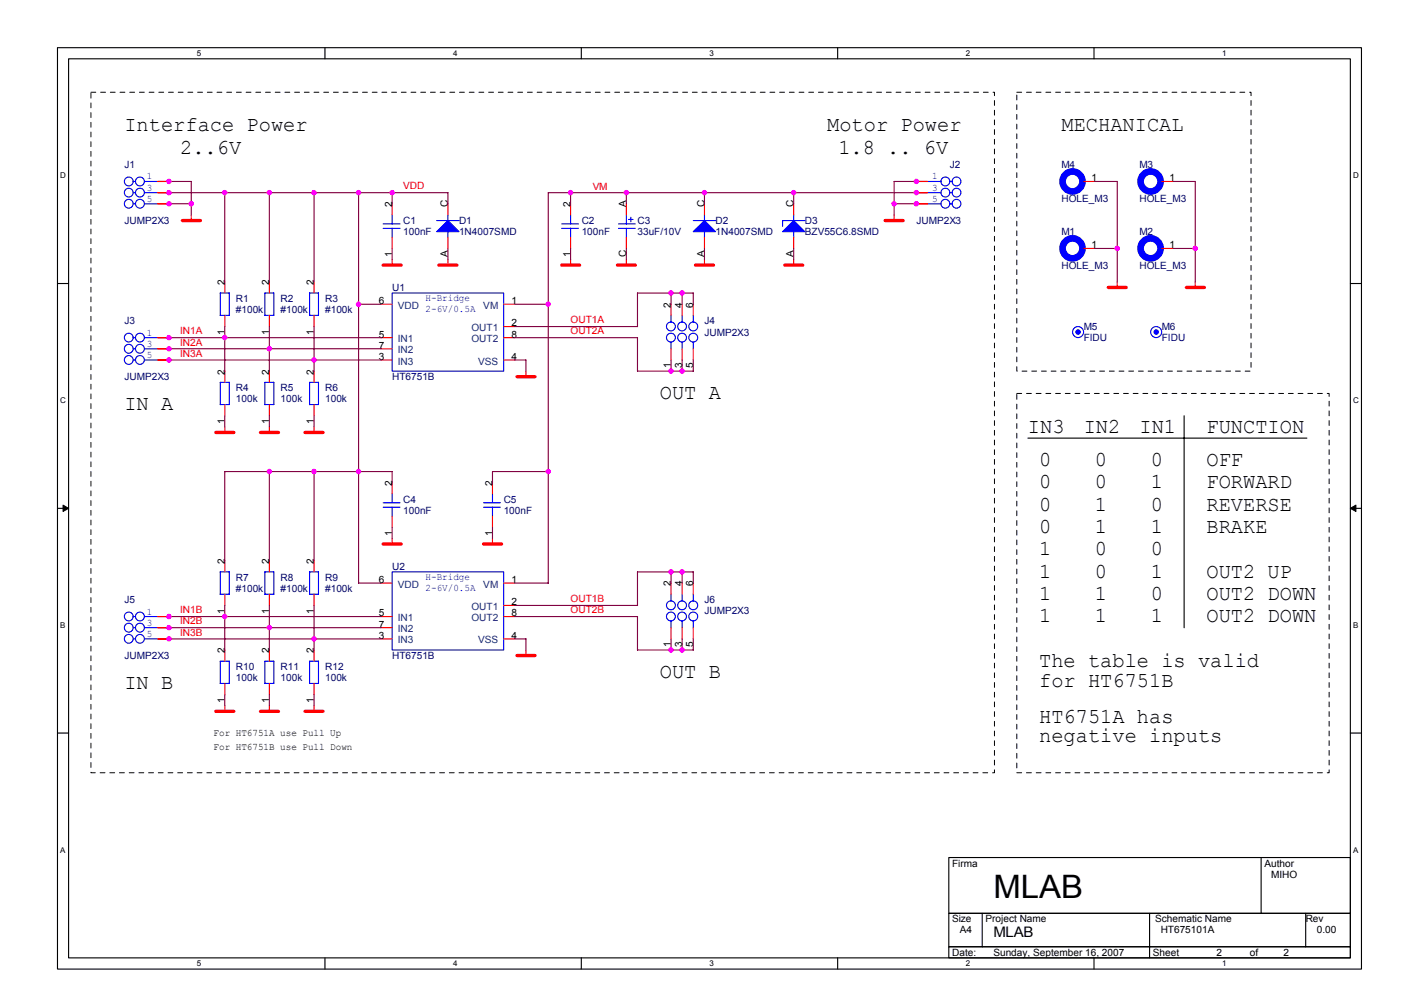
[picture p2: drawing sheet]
<svg xmlns="http://www.w3.org/2000/svg" width="297mm" height="210mm" viewBox="0 0 297 210" stroke-linecap="round" stroke-linejoin="round" font-family="sans-serif">
<path d="M12 10h273.2v193h-273.2zM14.4 12.3h268.5v188.4h-268.5z" fill="none" stroke="#000" stroke-width=".23"/>
<g fill="#fff">
<path d="M41.2 10.2h.9v1.9h-.9z"/>
<path d="M41.2 200.9h.9v1.9h-.9z"/>
</g>
<path d="M68.1 10v2.3M68.1 200.7v2.3" fill="none" stroke="#000" stroke-width=".23"/>
<g fill="#fff">
<path d="M94.9 10.2h.9v1.9h-.9z"/>
<path d="M94.9 200.9h.9v1.9h-.9z"/>
</g>
<path d="M121.8 10v2.3M121.8 200.7v2.3" fill="none" stroke="#000" stroke-width=".23"/>
<g fill="#fff">
<path d="M148.6 10.2h.9v1.9h-.9z"/>
<path d="M148.6 200.9h.9v1.9h-.9z"/>
</g>
<path d="M175.5 10v2.3M175.5 200.7v2.3" fill="none" stroke="#000" stroke-width=".23"/>
<g fill="#fff">
<path d="M202.3 10.2h.9v1.9h-.9z"/>
<path d="M202.3 200.9h.9v1.9h-.9z"/>
</g>
<path d="M229.2 10v2.3M229.2 200.7v2.3" fill="none" stroke="#000" stroke-width=".23"/>
<g fill="#fff">
<path d="M256 10.2h.9v1.9h-.9z"/>
<path d="M256 200.9h.9v1.9h-.9z"/>
<path d="M12.6 35.9h1.2v1.8h-1.2z"/>
<path d="M283.5 35.9h1.2v1.8h-1.2z"/>
<path d="M12.6 82.9h1.2v1.9h-1.2z"/>
<path d="M283.5 82.9h1.2v1.9h-1.2z"/>
</g>
<path d="M12 59.4h2.4M282.9 59.4h2.3" fill="none" stroke="#000" stroke-width=".23"/>
<g fill="#fff">
<path d="M12.6 130h1.2v1.9h-1.2z"/>
<path d="M283.5 130h1.1v1.9h-1.1z"/>
</g>
<path d="M12 106.5h2.4M282.9 106.5h2.3" fill="none" stroke="#000" stroke-width=".23"/>
<path d="M13.2 105.8l1.2 .7-1.2 .6zM282.9 106.5l1.1-.7v1.3z" fill="#000" stroke="#000" stroke-width=".21"/>
<g fill="#fff">
<path d="M12.6 177.1h1.2v1.9h-1.2z"/>
<path d="M283.4 177.1h1.2v1.9h-1.2z"/>
</g>
<path d="M215.3 91.8h58.5M248 87.1v44.4M12 153.6h2.4M282.9 153.6h2.3M198.8 179.6h84.1v11.7h-84.1zM264.2 179.6v11.7M198.8 191.3h84.1v7h-84.1zM198.8 198.3h84.1v2.4h-84.1zM205.8 191.3v7.1M240.8 191.3v9.4M273.5 191.3v7.1" fill="none" stroke="#000" stroke-width=".23"/>
<path d="M19 19.3h189.3v142.6h-189.3v-142.6M213 19.3h49.1v58.4h-49.1v-58.4M213 82.4h65.4v79.5h-65.4v-79.5" fill="none" stroke="#000" stroke-width=".21" stroke-dasharray="1 1 1 1 1 1 1 1"/>
<g fill="none" stroke="#f00" stroke-width=".23">
<path d="M33.1 38h2.3M192 38h2.3M227 38h2.4M243.4 38h2.3M33.1 40.4h2.3M33.1 42.7h2.3M40.1 45v1.2M47.1 59.1v2.3M56.4 59.1v2.3M65.8 59.1v2.3M82.1 42.7v2.3M82.1 49.7v2.3"/>
<path d="M82.1 54.4v1.2M93.8 42.7v2.3M93.8 49.7v2.3M93.8 54.4v1.2M119.5 42.7v2.3M119.5 49.7v2.3M119.5 54.4v1.2M131.2 42.7v2.3M131.2 49.7v2.3M131.2 54.4v1.2M147.6 42.7v2.3M147.6 49.7v2.3"/>
<path d="M147.6 54.4v1.2M166.3 42.7v2.3M166.3 49.7v2.3M166.3 54.4v1.2M187.3 45v1.2M192 40.4h2.3M192 42.7h2.3M227 52h2.4M234 59.1v1.1M243.4 52h2.3M250.4 59.1v1.1M33.1 75.4h2.3"/>
<path d="M33.1 70.7h2.3M33.1 73.1h2.3M47.1 66.1v2.3M47.1 77.7v2.4M56.4 66.1v2.3M56.4 77.7v2.4M65.8 66.1v2.3M65.8 77.7v2.4M79.8 63.7h2.3M79.8 75.4h2.3M79.8 70.7h2.3M79.8 73.1h2.3"/>
<path d="M105.5 63.7h2.3M105.5 68.4h2.3M105.5 75.4h2.3M105.5 70.7h2.3M110.2 77.7v1.2M140.6 63.7v2.4M140.6 73.1v2.3M142.9 63.7v2.4M142.9 73.1v2.3M145.2 63.7v2.4M145.2 73.1v2.3M47.1 84.8v2.3"/>
<path d="M47.1 89.4v1.2M56.4 84.8v2.3M56.4 89.4v1.2M65.8 84.8v2.3M65.8 89.4v1.2M47.1 117.5v2.3M56.4 117.5v2.3M65.8 117.5v2.3M82.1 101.1v2.4M82.1 108.1v2.4M82.1 112.8v1.2M103.2 101.1v2.4"/>
<path d="M103.2 108.1v2.4M103.2 112.8v1.2M33.1 133.8h2.3M33.1 129.2h2.3M33.1 131.5h2.3M47.1 124.5v2.3M47.1 136.2v2.3M56.4 124.5v2.3M56.4 136.2v2.3M65.8 124.5v2.3M65.8 136.2v2.3M79.8 122.2h2.3"/>
<path d="M79.8 133.8h2.3M79.8 129.2h2.3M79.8 131.5h2.3M105.5 122.2h2.3M105.5 126.8h2.3M105.5 133.8h2.3M105.5 129.2h2.3M110.2 136.2v1.2M140.6 122.2v2.3M140.6 131.5v2.3M142.9 122.2v2.3M142.9 131.5v2.3"/>
<path d="M145.2 122.2v2.3M145.2 131.5v2.3M47.1 143.2v2.3M47.1 147.8v1.2M56.4 143.2v2.3M56.4 147.8v1.2M65.8 143.2v2.3M65.8 147.8v1.2"/>
</g>
<g fill="none" stroke="#f00" stroke-width=".7">
<path d="M38.2 46.2h3.8M80.3 55.5h3.7M91.9 55.5h3.8M117.7 55.5h3.7M129.3 55.5h3.8M145.7 55.5h3.8M164.4 55.5h3.7M185.4 46.2h3.8M108.3 78.9h3.8M232.2 60.2h3.7M248.5 60.2h3.8M45.2 90.6h3.8"/>
<path d="M54.6 90.6h3.7M63.9 90.6h3.8M80.3 114h3.7M101.3 114h3.8M108.3 137.3h3.8M45.2 149h3.8M54.6 149h3.7M63.9 149h3.8"/>
</g>
<g fill="none" stroke="#00f" stroke-width=".23">
<path d="M27.9 38h.5M30.2 38h2.9M194.3 38h2.8M199 38h.5M226.8 38h.2M243.1 38h.3M27.9 40.4h.5M27.9 42.7h.5M30.2 40.4h2.9M30.2 42.7h2.9M80.3 47.8h3.5M80.3 46.9h3.5"/>
<path d="M82.1 45v1.9M82.1 47.8v1.9M91.5 46.2h4.7M93.8 45v1.2M93.8 48.5v1.2M117.7 47.8h3.5M117.7 46.9h3.5M119.5 45v1.9M119.5 47.8v1.9M129.6 47.8h3.5M129.6 46.9h3.5M131.2 45v1.9"/>
<path d="M131.2 47.8v1.9M131.7 46h.9M132.1 45.5v1M145.2 46.2h4.7M147.6 45v1.2M147.6 48.5v1.2M166.3 45v1.2M166.3 48.5v1.2M168.6 46.2h-4.7v1.2M194.3 40.4h2.8M194.3 42.7h2.8M199 40.4h.5"/>
<path d="M199 42.7h.5M226.8 52h.2M243.1 52h.3M27.9 70.7h.5M27.9 73.1h.5M27.9 75.4h.5M30.2 70.7h2.9M30.2 73.1h2.9M30.2 75.4h2.9M46.1 66.1h1.9v-4.7h-1.9v4.7M55.5 61.4h1.9v4.7h-1.9M55.5 61.4v4.7"/>
<path d="M64.8 66.1h1.9v-4.7h-1.9l.1 4.7M82.1 61.4h23.4v16.3h-23.4zM140.6 66.1v1.4M140.6 71.7v1.4M142.9 66.1v1.4M142.9 71.7v1.4M145.2 66.1v1.4M145.2 71.7v1.4M46.1 84.8h1.9v-4.7h-1.9v4.7M55.5 80.1h1.9v4.7h-1.9M55.5 80.1v4.7M64.8 84.8h1.9v-4.7h-1.8v4.7"/>
<path d="M48 119.8v4.7h-1.9v-4.7h1.9M55.5 119.8h1.9M55.5 119.8v4.7M57.4 119.8v4.7h-1.9M66.7 119.8v4.7h-1.8v-4.7h1.8M80.3 106.3h3.5M80.3 105.3h3.5M82.1 103.4v1.9M82.1 106.2v1.9M82.1 119.8h23.4v16.4h-23.4zM101.3 106.3h3.5M101.3 105.3h3.5"/>
<path d="M103.2 103.4v1.9M103.2 106.2v1.9M27.9 129.2h.5M27.9 131.5h.5M27.9 133.8h.5M30.2 129.2h2.9M30.2 131.5h2.9M30.2 133.8h2.9M46.1 138.5h1.9v4.7h-1.9zM55.5 138.5h1.9v4.7h-1.9M55.5 138.5v4.7M64.9 138.5h1.8v4.7h-1.8z"/>
<path d="M140.6 124.5v1.4M140.6 130.1v1.4M142.9 124.5v1.4M142.9 130.1v1.4M145.2 124.5v1.4M145.2 130.1v1.4"/>
<circle cx="27" cy="38" r=".93"/>
<circle cx="29.3" cy="38" r=".93"/>
<circle cx="198" cy="38" r=".93"/>
<circle cx="200.4" cy="38" r=".93"/>
<circle cx="27" cy="40.4" r=".92"/>
<circle cx="27" cy="42.7" r=".92"/>
<circle cx="29.3" cy="42.7" r=".93"/>
<circle cx="29.3" cy="40.4" r=".93"/>
<circle cx="198" cy="40.4" r=".93"/>
<circle cx="198" cy="42.7" r=".93"/>
<circle cx="200.4" cy="40.4" r=".92"/>
<circle cx="200.4" cy="42.7" r=".92"/>
<circle cx="27" cy="73.1" r=".93"/>
<circle cx="27" cy="75.4" r=".92"/>
<circle cx="27" cy="70.7" r=".92"/>
<circle cx="29.3" cy="73.1" r=".93"/>
<circle cx="29.3" cy="75.4" r=".93"/>
<circle cx="29.3" cy="70.7" r=".93"/>
<circle cx="140.5" cy="68.4" r=".93"/>
<circle cx="140.5" cy="70.7" r=".93"/>
<circle cx="142.9" cy="68.4" r=".93"/>
<circle cx="142.9" cy="70.7" r=".92"/>
<circle cx="145.2" cy="68.4" r=".93"/>
<circle cx="145.2" cy="70.7" r=".93"/>
<circle cx="225.8" cy="69.6" r="1.15"/>
<circle cx="242.2" cy="69.6" r="1.15"/>
<circle cx="27" cy="131.5" r=".93"/>
<circle cx="27" cy="133.8" r=".92"/>
<circle cx="27" cy="129.1" r=".92"/>
<circle cx="29.3" cy="131.5" r=".93"/>
<circle cx="29.3" cy="133.8" r=".93"/>
<circle cx="29.3" cy="129.1" r=".93"/>
<circle cx="140.5" cy="126.8" r=".93"/>
<circle cx="140.5" cy="129.1" r=".93"/>
<circle cx="142.9" cy="126.8" r=".93"/>
<circle cx="142.9" cy="129.1" r=".92"/>
<circle cx="145.2" cy="126.8" r=".93"/>
<circle cx="145.2" cy="129.1" r=".93"/>
</g>
<g fill="#00f" stroke="#00f" stroke-width=".23">
<path d="M91.5 48.5l2.3-2.3 2.4 2.3z" fill-rule="evenodd"/>
<path d="M145.2 48.5l2.4-2.3 2.3 2.3z" fill-rule="evenodd"/>
<path d="M166.3 46.2l2.3 2.3h-4.7z" fill-rule="evenodd"/>
<circle cx="225.8" cy="69.6" r=".46"/>
<circle cx="242.2" cy="69.6" r=".46"/>
</g>
<g fill="none" stroke="#00f" stroke-width="1.4">
<circle cx="224.7" cy="38" r="2.09"/>
<circle cx="241" cy="38" r="2.1"/>
<circle cx="224.7" cy="52" r="2.09"/>
<circle cx="241" cy="52" r="2.1"/>
</g>
<g fill="none" stroke="#800040" stroke-width=".23">
<path d="M35.4 38h4.7v7.1M192 38h-4.7v7.1M229.4 38h4.7l-.1 21.1M245.7 38h4.7v21.1M35.4 42.7h4.7M35.4 40.4h58.4v2.3M47.1 40.4v18.7M56.4 40.4v18.7M65.8 40.4v18.7M75.1 40.4v81.8h4.7M82.1 40.4v2.3M82.1 52v2.4"/>
<path d="M93.8 52v2.4M119.5 40.4v2.3M119.5 52v2.4M131.2 40.4v2.3M131.2 52v2.4M147.6 40.4v2.3M147.6 52v2.4M166.3 40.4v2.3M166.3 52v2.4M187.3 42.7h4.7M192 40.4h-77.2v81.8h-7M229.4 52h4.7"/>
<path d="M245.7 52h4.7M35.4 70.7h44.4M35.4 75.4h44.4M35.4 73.1h44.4M47.1 68.4v9.4M56.4 68.4v9.4M65.8 68.4v9.4M75.1 63.7h4.7M107.8 70.7h25.8l-.1 7.1 11.7-.1v-2.3M107.8 75.4h2.4v2.4M107.8 63.7h7.1M107.8 68.4h25.8"/>
<path d="M140.6 61.4v2.4M140.6 75.4v2.4M142.9 61.4v2.4M142.9 75.4v2.4M145.2 63.8v-2.4h-11.7v7M47.1 87.1v2.4M56.4 87.1v2.4M56.4 98.8v18.7M65.8 87.1v2.4M65.8 98.8v18.7M114.9 98.8h-11.7v2.3M82.1 101.1l.1-2.3h-35.1v18.7"/>
<path d="M82.1 110.5v2.3M103.2 110.5v2.3M140.6 119.8v2.4M142.9 119.8v2.4M35.4 129.2h44.4M35.4 131.5h44.4M35.4 133.8h44.4M47.1 126.8v9.4M56.4 126.8v9.4M65.8 126.8v9.4M107.8 133.8h2.4v2.4M107.8 129.2h25.7v7h11.7v-2.4"/>
<path d="M140.6 133.8v2.4M142.9 133.8v2.4M145.2 122.2v-2.4h-11.7v7.1l-25.7-.1M47.1 145.5v2.4M56.4 145.5v2.4M65.8 145.5v2.4"/>
</g>
<g fill="#f0f" stroke="#f0f" stroke-width=".23">
<circle cx="35.4" cy="70.7" r=".46"/>
<circle cx="47.1" cy="70.7" r=".46"/>
<circle cx="35.4" cy="75.4" r=".46"/>
<circle cx="65.8" cy="75.4" r=".46"/>
<circle cx="35.4" cy="73.1" r=".46"/>
<circle cx="56.4" cy="73.1" r=".46"/>
<circle cx="35.4" cy="38" r=".46"/>
<circle cx="35.4" cy="42.7" r=".46"/>
<circle cx="40.1" cy="42.7" r=".46"/>
<circle cx="35.4" cy="40.4" r=".46"/>
<circle cx="75.1" cy="40.4" r=".46"/>
<circle cx="75.1" cy="63.7" r=".46"/>
<circle cx="82.1" cy="40.4" r=".46"/>
<circle cx="47.1" cy="40.4" r=".46"/>
<circle cx="56.4" cy="40.4" r=".46"/>
<circle cx="65.8" cy="40.4" r=".46"/>
<circle cx="114.8" cy="63.7" r=".46"/>
<circle cx="119.5" cy="40.4" r=".46"/>
<circle cx="191.9" cy="38" r=".46"/>
<circle cx="187.3" cy="42.7" r=".46"/>
<circle cx="191.9" cy="42.7" r=".46"/>
<circle cx="140.6" cy="61.4" r=".46"/>
<circle cx="142.9" cy="61.4" r=".46"/>
<circle cx="140.6" cy="77.7" r=".46"/>
<circle cx="142.9" cy="77.7" r=".46"/>
<circle cx="131.2" cy="40.4" r=".46"/>
<circle cx="147.6" cy="40.4" r=".46"/>
<circle cx="166.2" cy="40.4" r=".46"/>
<circle cx="191.9" cy="40.4" r=".46"/>
<circle cx="140.6" cy="136.2" r=".46"/>
<circle cx="47.1" cy="129.1" r=".46"/>
<circle cx="35.4" cy="131.5" r=".46"/>
<circle cx="75.1" cy="98.8" r=".46"/>
<circle cx="140.6" cy="119.8" r=".46"/>
<circle cx="142.9" cy="119.8" r=".46"/>
<circle cx="65.8" cy="98.8" r=".46"/>
<circle cx="142.9" cy="136.2" r=".46"/>
<circle cx="56.4" cy="131.5" r=".46"/>
<circle cx="56.4" cy="98.8" r=".46"/>
<circle cx="35.4" cy="133.8" r=".46"/>
<circle cx="35.4" cy="129.1" r=".46"/>
<circle cx="65.8" cy="133.8" r=".46"/>
<circle cx="114.8" cy="98.8" r=".46"/>
<circle cx="234" cy="52" r=".46"/>
<circle cx="250.4" cy="52" r=".46"/>
</g>
<text font-size="6.8" x="208.1" y="188.1">MLAB</text>
<g font-size="4.4">
<text x="26.1" y="27.5">Interface Power</text>
<text x="173.3" y="27.5">Motor Power</text>
<text x="222.4" y="27.5">MECHANICAL</text>
<text x="37.7" y="32.2">2..6V</text>
<text x="175.6" y="32.2">1.8 .. 6V</text>
<text x="138.2" y="83.6">OUT A</text>
<text x="26.1" y="86">IN A</text>
<text x="215.3" y="90.6">IN3</text>
<text x="227" y="90.6">IN2</text>
<text x="238.7" y="90.6">IN1</text>
<text x="252.7" y="90.6">FUNCTION</text>
<text x="217.7" y="97.6">0</text>
<text x="229.4" y="97.6">0</text>
<text x="241" y="97.6">0</text>
<text x="252.7" y="97.6">OFF</text>
<text x="217.7" y="102.3">0</text>
<text x="217.7" y="107">0</text>
<text x="229.4" y="102.3">0</text>
<text x="229.4" y="107">1</text>
<text x="241" y="102.3">1</text>
<text x="241" y="107">0</text>
<text x="252.7" y="102.3">FORWARD</text>
<text x="252.7" y="107">REVERSE</text>
<text x="217.7" y="111.7">0</text>
<text x="229.4" y="111.7">1</text>
<text x="241" y="111.7">1</text>
<text x="252.7" y="111.7">BRAKE</text>
<text x="217.7" y="116.3">1</text>
<text x="229.4" y="116.3">0</text>
<text x="241" y="116.3">0</text>
<text x="217.7" y="125.7">1</text>
<text x="217.7" y="121">1</text>
<text x="229.4" y="125.7">1</text>
<text x="229.4" y="121">0</text>
<text x="241" y="121">1</text>
<text x="241" y="125.7">0</text>
<text x="252.7" y="121">OUT2 UP</text>
<text x="252.7" y="125.7">OUT2 DOWN</text>
<text x="217.7" y="130.4">1</text>
<text x="229.4" y="130.4">1</text>
<text x="241" y="130.4">1</text>
<text x="252.7" y="130.4">OUT2 DOWN</text>
<text x="138.2" y="142">OUT B</text>
<text x="217.7" y="139.7">The table is valid</text>
<text x="217.7" y="143.8">for HT6751B</text>
<text x="26.1" y="144.4">IN B</text>
<text x="217.7" y="151.4">HT6751A has</text>
<text x="217.7" y="155.5">negative inputs</text>
</g>
<text font-size="3" x="208.1" y="196.4">MLAB</text>
<g font-size="2.1" fill="#000080">
<text x="26.1" y="35.2">J1</text>
<text x="199" y="35.2">J2</text>
<text x="222.4" y="35.2">M4</text>
<text x="238.7" y="35.2">M3</text>
<text x="26.1" y="46.9">JUMP2X3</text>
<text x="84.5" y="46.9">C1</text>
<text x="96.2" y="46.9">D1</text>
<text x="121.9" y="46.9">C2</text>
<text x="133.5" y="46.9">C3</text>
<text x="149.9" y="46.9">D2</text>
<text x="168.6" y="46.9">D3</text>
<text x="192" y="46.9">JUMP2X3</text>
<text x="222.4" y="42.2">HOLE_M3</text>
<text x="238.7" y="42.2">HOLE_M3</text>
<text x="84.5" y="49.3">100nF</text>
<text x="96.2" y="49.3">1N4007SMD</text>
<text x="121.9" y="49.3">100nF</text>
<text x="133.5" y="49.3">33uF/10V</text>
<text x="149.9" y="49.3">1N4007SMD</text>
<text x="168.6" y="49.3">BZV55C6.8SMD</text>
<text x="222.4" y="49.3">M1</text>
<text x="238.7" y="49.3">M2</text>
<text x="222.4" y="56.3">HOLE_M3</text>
<text x="238.7" y="56.3">HOLE_M3</text>
<text x="49.4" y="63.3">R1</text>
<text x="49.4" y="65.6">#100k</text>
<text x="58.8" y="63.3">R2</text>
<text x="58.8" y="65.6">#100k</text>
<text x="68.1" y="63.3">R3</text>
<text x="68.1" y="65.6">#100k</text>
<text x="82.1" y="60.9">U1</text>
<text x="26.1" y="67.9">J3</text>
<text x="147.6" y="67.9">J4</text>
<text x="147.6" y="70.3">JUMP2X3</text>
<text x="227" y="69.1">M5</text>
<text x="227" y="71.5">FIDU</text>
<text x="243.4" y="69.1">M6</text>
<text x="243.4" y="71.5">FIDU</text>
<text x="26.1" y="79.6">JUMP2X3</text>
<text x="49.4" y="82">R4</text>
<text x="58.8" y="82">R5</text>
<text x="68.1" y="82">R6</text>
<text x="82.1" y="79.6">HT6751B</text>
<text x="49.4" y="84.3">100k</text>
<text x="58.8" y="84.3">100k</text>
<text x="68.1" y="84.3">100k</text>
<text x="84.5" y="105.3">C4</text>
<text x="84.5" y="107.7">100nF</text>
<text x="105.5" y="105.3">C5</text>
<text x="105.5" y="107.7">100nF</text>
<text x="82.1" y="119.4">U2</text>
<text x="49.4" y="121.7">R7</text>
<text x="49.4" y="124">#100k</text>
<text x="58.8" y="121.7">R8</text>
<text x="58.8" y="124">#100k</text>
<text x="68.1" y="121.7">R9</text>
<text x="68.1" y="124">#100k</text>
<text x="26.1" y="126.4">J5</text>
<text x="147.6" y="126.4">J6</text>
<text x="147.6" y="128.7">JUMP2X3</text>
<text x="26.1" y="138">JUMP2X3</text>
<text x="49.4" y="140.4">R10</text>
<text x="49.4" y="142.7">100k</text>
<text x="58.8" y="140.4">R11</text>
<text x="58.8" y="142.7">100k</text>
<text x="68.1" y="140.4">R12</text>
<text x="68.1" y="142.7">100k</text>
<text x="82.1" y="138">HT6751B</text>
</g>
<g font-size="2.1" fill="#00f">
<text x="30.7" y="37.6">1</text>
<text x="30.7" y="39.9">3</text>
<text x="195.2" y="37.6">1</text>
<text x="195.2" y="39.9">3</text>
<text x="30.7" y="42.3">5</text>
<text x="195.2" y="42.3">5</text>
<text x="89.2" y="63.1">H-Bridge</text>
<text x="89.2" y="65.4">2-6V/0.5A</text>
<text x="30.7" y="70.3">1</text>
<text x="30.7" y="72.6">3</text>
<text x="30.7" y="75">5</text>
<text x="89.2" y="121.5">H-Bridge</text>
<text x="89.2" y="123.8">2-6V/0.5A</text>
<text x="30.7" y="128.7">1</text>
<text x="30.7" y="131.1">3</text>
<text x="30.7" y="133.4">5</text>
</g>
<g font-size="2.1" fill="#f00">
<text x="84.5" y="39.7">VDD</text>
<text x="124.2" y="39.9">VM</text>
<text x="37.7" y="70.1">IN1A</text>
<text x="119.5" y="67.7">OUT1A</text>
<text x="119.5" y="70.1">OUT2A</text>
<text x="37.7" y="72.4">IN2A</text>
<text x="37.7" y="74.7">IN3A</text>
<text x="37.7" y="128.5">IN1B</text>
<text x="37.7" y="130.8">IN2B</text>
<text x="119.5" y="126.1">OUT1B</text>
<text x="119.5" y="128.5">OUT2B</text>
<text x="37.7" y="133.1">IN3B</text>
</g>
<g font-size="2.1">
<text x="228.6" y="38">1</text>
<text x="245" y="38">1</text>
<text x="82.1" y="43.4" transform="rotate(-90 82.1 43.4)">2</text>
<text x="93.8" y="43.4" transform="rotate(-90 93.8 43.4)">C</text>
<text x="119.5" y="43.4" transform="rotate(-90 119.5 43.4)">2</text>
<text x="131.2" y="43.4" transform="rotate(-90 131.2 43.4)">A</text>
<text x="147.5" y="43.4" transform="rotate(-90 147.5 43.4)">C</text>
<text x="166.2" y="43.4" transform="rotate(-90 166.2 43.4)">C</text>
<text x="82.1" y="53.8" transform="rotate(-90 82.1 53.8)">1</text>
<text x="93.8" y="53.8" transform="rotate(-90 93.8 53.8)">A</text>
<text x="119.5" y="53.8" transform="rotate(-90 119.5 53.8)">1</text>
<text x="131.2" y="53.8" transform="rotate(-90 131.2 53.8)">C</text>
<text x="147.5" y="53.8" transform="rotate(-90 147.5 53.8)">A</text>
<text x="166.2" y="53.8" transform="rotate(-90 166.2 53.8)">A</text>
<text x="228.6" y="52">1</text>
<text x="245" y="52">1</text>
<text x="47.1" y="59.8" transform="rotate(-90 47.1 59.8)">2</text>
<text x="56.4" y="59.8" transform="rotate(-90 56.4 59.8)">2</text>
<text x="65.8" y="59.8" transform="rotate(-90 65.8 59.8)">2</text>
<text x="79.4" y="63.7">6</text>
<text x="107.1" y="63.7">1</text>
<text x="140.5" y="64.4" transform="rotate(-90 140.5 64.4)">2</text>
<text x="142.9" y="64.4" transform="rotate(-90 142.9 64.4)">4</text>
<text x="145.2" y="64.4" transform="rotate(-90 145.2 64.4)">6</text>
<text x="47.1" y="70.1" transform="rotate(-90 47.1 70.1)">1</text>
<text x="56.4" y="70.1" transform="rotate(-90 56.4 70.1)">1</text>
<text x="65.8" y="70.1" transform="rotate(-90 65.8 70.1)">1</text>
<text x="79.4" y="70.7">5</text>
<text x="107.1" y="68.4">2</text>
<text x="107.1" y="70.7">8</text>
<text x="79.4" y="75.4">3</text>
<text x="79.4" y="73">7</text>
<text x="107.1" y="75.4">4</text>
<text x="140.5" y="77.1" transform="rotate(-90 140.5 77.1)">1</text>
<text x="142.9" y="77.1" transform="rotate(-90 142.9 77.1)">3</text>
<text x="145.2" y="77.1" transform="rotate(-90 145.2 77.1)">5</text>
<text x="47.1" y="78.5" transform="rotate(-90 47.1 78.5)">2</text>
<text x="56.4" y="78.5" transform="rotate(-90 56.4 78.5)">2</text>
<text x="65.8" y="78.5" transform="rotate(-90 65.8 78.5)">2</text>
<text x="47.1" y="88.8" transform="rotate(-90 47.1 88.8)">1</text>
<text x="56.4" y="88.8" transform="rotate(-90 56.4 88.8)">1</text>
<text x="65.8" y="88.8" transform="rotate(-90 65.8 88.8)">1</text>
<text x="82.1" y="101.8" transform="rotate(-90 82.1 101.8)">2</text>
<text x="103.1" y="101.8" transform="rotate(-90 103.1 101.8)">2</text>
<text x="82.1" y="112.2" transform="rotate(-90 82.1 112.2)">1</text>
<text x="103.1" y="112.2" transform="rotate(-90 103.1 112.2)">1</text>
<text x="47.1" y="118.2" transform="rotate(-90 47.1 118.2)">2</text>
<text x="56.4" y="118.2" transform="rotate(-90 56.4 118.2)">2</text>
<text x="65.8" y="118.2" transform="rotate(-90 65.8 118.2)">2</text>
<text x="79.4" y="122.1">6</text>
<text x="107.1" y="122.1">1</text>
<text x="140.5" y="122.9" transform="rotate(-90 140.5 122.9)">2</text>
<text x="142.9" y="122.9" transform="rotate(-90 142.9 122.9)">4</text>
<text x="145.2" y="122.9" transform="rotate(-90 145.2 122.9)">6</text>
<text x="47.1" y="128.5" transform="rotate(-90 47.1 128.5)">1</text>
<text x="56.4" y="128.5" transform="rotate(-90 56.4 128.5)">1</text>
<text x="65.8" y="128.5" transform="rotate(-90 65.8 128.5)">1</text>
<text x="79.4" y="129.1">5</text>
<text x="79.4" y="131.5">7</text>
<text x="107.1" y="126.8">2</text>
<text x="107.1" y="129.1">8</text>
<text x="47.1" y="136.9" transform="rotate(-90 47.1 136.9)">2</text>
<text x="56.4" y="136.9" transform="rotate(-90 56.4 136.9)">2</text>
<text x="65.8" y="136.9" transform="rotate(-90 65.8 136.9)">2</text>
<text x="79.4" y="133.8">3</text>
<text x="107.1" y="133.8">4</text>
<text x="140.5" y="135.6" transform="rotate(-90 140.5 135.6)">1</text>
<text x="142.9" y="135.6" transform="rotate(-90 142.9 135.6)">3</text>
<text x="145.2" y="135.6" transform="rotate(-90 145.2 135.6)">5</text>
<text x="47.1" y="147.2" transform="rotate(-90 47.1 147.2)">1</text>
<text x="56.4" y="147.2" transform="rotate(-90 56.4 147.2)">1</text>
<text x="65.8" y="147.2" transform="rotate(-90 65.8 147.2)">1</text>
<text x="44.7" y="154.2">For HT6751A use Pull Up</text>
<text x="44.7" y="157.1">For HT6751B use Pull Down</text>
<text x="199.5" y="181.5">Firma</text>
<text x="264.9" y="181.5">Author</text>
<text x="266.3" y="183.9">MIHO</text>
<text x="199.5" y="193.2">Size</text>
<text x="201.1" y="195.5">A4</text>
<text x="206.5" y="193.2">Project Name</text>
<text x="242" y="193.2">Schematic Name</text>
<text x="243.1" y="195.5">HT675101A</text>
<text x="273.5" y="193.2">Rev</text>
<text x="275.9" y="195.5">0.00</text>
<text x="199.5" y="200.2">Date:</text>
<text x="208.1" y="200.2">Sunday, September 16, 2007</text>
<text x="241.5" y="200.2">Sheet</text>
<text x="254.8" y="200.2">2</text>
<text x="261.8" y="200.2">of</text>
<text x="268.9" y="200.2">2</text>
</g>
<g font-size="2.1" fill="#004080">
<text x="83.3" y="64.7">VDD</text>
<text x="101.2" y="64.7">VM</text>
<text x="83.3" y="71.7">IN1</text>
<text x="98.8" y="69.4">OUT1</text>
<text x="98.8" y="71.7">OUT2</text>
<text x="83.3" y="76.4">IN3</text>
<text x="83.3" y="74">IN2</text>
<text x="100.2" y="76.4">VSS</text>
<text x="83.3" y="123.1">VDD</text>
<text x="101.2" y="123.1">VM</text>
<text x="83.3" y="130.1">IN1</text>
<text x="98.8" y="127.8">OUT1</text>
<text x="98.8" y="130.1">OUT2</text>
<text x="83.3" y="134.8">IN3</text>
<text x="83.3" y="132.4">IN2</text>
<text x="100.2" y="134.8">VSS</text>
</g>
<g font-size="1.7">
<text x="41.2" y="11.7">5</text>
<text x="94.9" y="11.7">4</text>
<text x="148.6" y="11.7">3</text>
<text x="202.3" y="11.7">2</text>
<text x="256" y="11.7">1</text>
<text x="12.6" y="37.4">D</text>
<text x="283.5" y="37.4">D</text>
<text x="12.6" y="84.4">C</text>
<text x="283.5" y="84.4">C</text>
<text x="12.6" y="131.5">B</text>
<text x="283.5" y="131.5">B</text>
<text x="12.6" y="178.6">A</text>
<text x="283.5" y="178.6">A</text>
<text x="41.2" y="202.4">5</text>
<text x="94.9" y="202.4">4</text>
<text x="148.6" y="202.4">3</text>
<text x="202.3" y="202.4">2</text>
<text x="256" y="202.4">1</text>
</g>
</svg>
